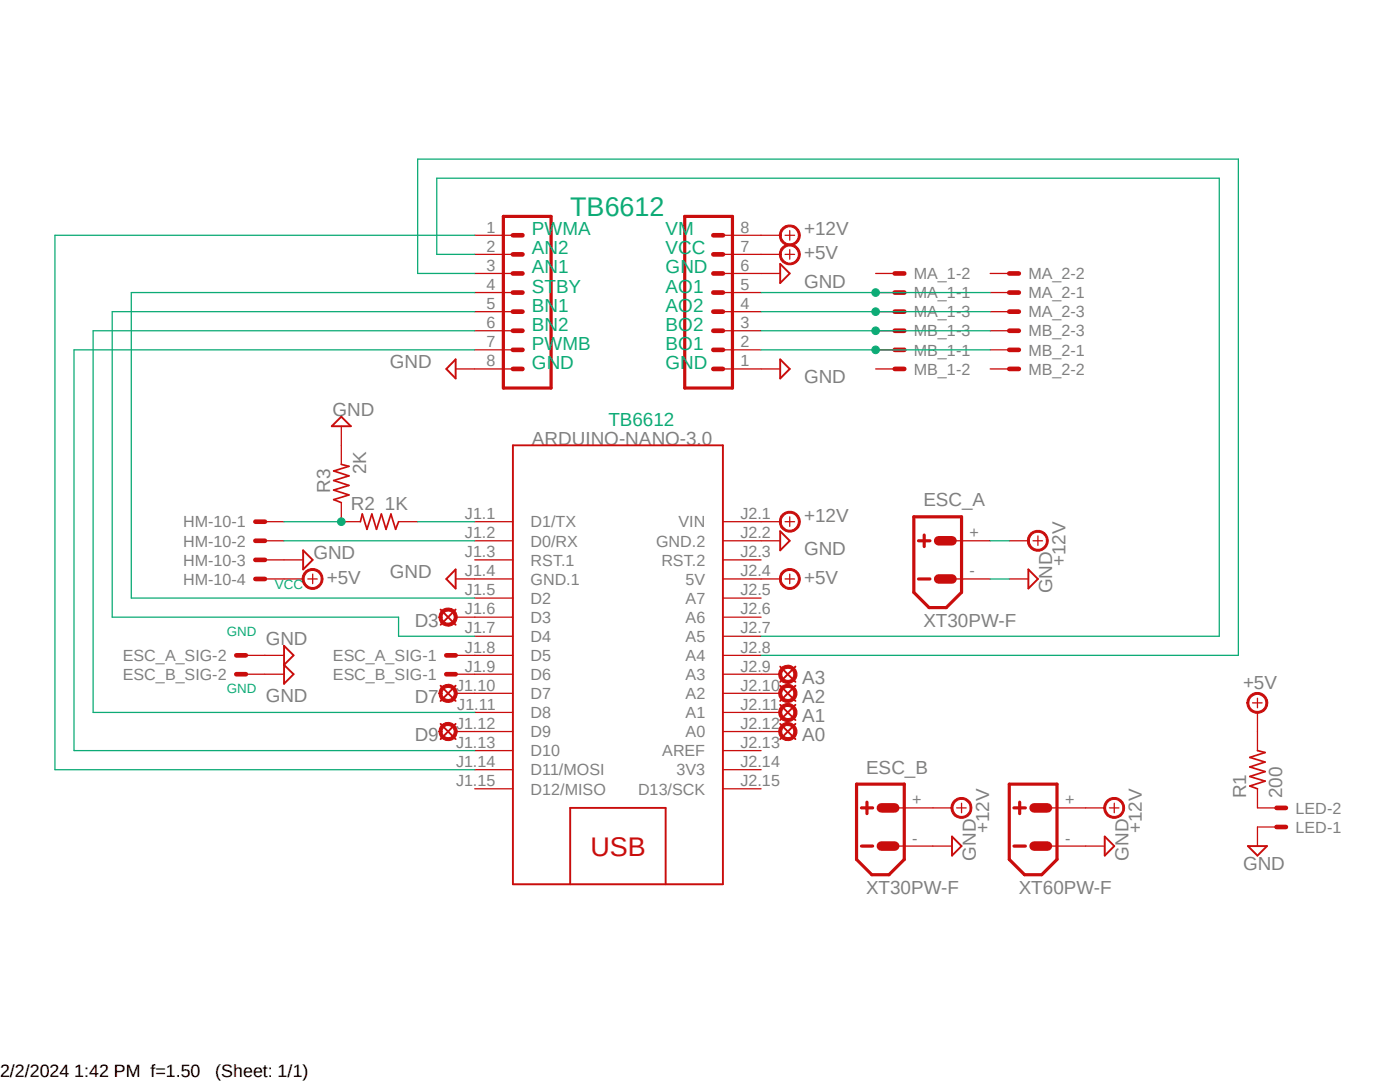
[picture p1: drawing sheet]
<svg xmlns="http://www.w3.org/2000/svg" width="279mm" height="216mm" viewBox="0 0 279 216" stroke-linecap="round" stroke-linejoin="round" font-family="sans-serif">
<path d="M10.8 31.6l257.8 147.7M268.6 31.6l-257.8 147.7" fill="none" stroke="#fff" stroke-width=".2"/>
<path d="M100.5 43.2h9.5v34.2h-9.5zM136.7 43.2h9.5v34.2h-9.5z" fill="none" stroke="#c90d0c" stroke-width=".64"/>
<g fill="none" stroke="#c90d0c" stroke-width=".93">
<path d="M102.4 58.4h1.9M102.4 54.6h1.9M102.4 50.8h1.9M102.4 46.9h1.9M142.4 58.4h1.9M142.4 54.6h1.9M142.4 50.8h1.9M142.4 46.9h1.9M102.4 66h1.9M102.4 69.8h1.9M102.4 73.6h1.9M102.4 62.2h1.9"/>
<path d="M142.4 66h1.9M142.4 69.8h1.9M142.4 73.6h1.9M142.4 62.2h1.9"/>
</g>
<g fill="none" stroke="#c90d0c" stroke-width=".25">
<path d="M94.7 58.4h7.7M94.7 54.6h7.7M94.7 50.8h7.7M94.7 46.9h7.7M144.3 58.4h7.6M144.3 54.6h7.6M144.3 50.8h7.6M144.3 46.9h7.6M94.7 73.6h7.7M94.7 69.8h7.7M94.7 66h7.7M94.7 62.2h7.7"/>
<path d="M144.3 73.6h7.6M144.3 69.8h7.6M144.3 66h7.6M144.3 62.2h7.6M68.1 88.9v3.8M68.1 100.3v3.8h3.8M79.5 104.1h3.9M94.7 104.1h7.7M94.7 107.9h7.7M94.7 111.7h7.7M94.7 115.5h7.7M94.7 119.3h7.7"/>
<path d="M144.3 104.1h7.6M144.3 107.9h7.6M144.3 111.7h7.6M144.3 115.5h7.6M144.3 119.3h7.6M94.7 123.1h7.7M94.7 127h7.7M94.7 130.8h7.7M94.7 134.5h7.7M94.7 138.3h7.7M144.3 123.1h7.6M144.3 127h7.6"/>
<path d="M144.3 130.8h7.6M144.3 134.5h7.6M144.3 138.3h7.6M94.7 142.2h7.7M94.7 146h7.7M94.7 149.8h7.7M94.7 153.6h7.7M94.7 157.4h7.7M144.3 142.2h7.6M144.3 146h7.6M144.3 149.8h7.6M144.3 153.6h7.6"/>
<path d="M144.3 157.4h7.6M251 146v3.8M251 157.4v3.8"/>
</g>
<path d="M102.4 88.9h41.9v87.5h-41.9zM155.7 133l3 3.1M158.7 133l-3 3.1M113.8 176.4v-15.2h19v15.2" fill="none" stroke="#c90d0c" stroke-width=".38"/>
<path d="M68.1 92.7l1.5 .3-3 1 3 1-3 .9 3 1-3 .9 3 1-3 .9 1.5 .6M71.9 104.1l.4-1.5 .9 3 1-3 .9 3 1-3 .9 3 1-3 1 3 .5-1.5M251 149.8l1.5 .4-3.1 .9 3.1 1-3.1 .9 3.1 1-3.1 .9 3.1 1-3.1 .9 1.6 .6" fill="none" stroke="#c90d0c" stroke-width=".34"/>
<path d="M156.2 133a1.83 1.83 0 0 1 2.7 .8 1.83 1.83 0 0 1-1.3 2.5 1.83 1.83 0 0 1-2.2-1.8h.6a1.21 1.21 0 0 1 1.7-1.1 1.21 1.21 0 0 1 .4 2 1.21 1.21 0 0 1-2-.4l-.1-.5h-.6l.1-.6z" fill-rule="evenodd" fill="#c90d0c"/>
<path d="M156.2 133a1.83 1.83 0 0 1 2.7 .8 1.83 1.83 0 0 1-1.3 2.5 1.83 1.83 0 0 1-2.2-1.8h.6a1.21 1.21 0 0 1 1.7-1.1 1.21 1.21 0 0 1 .4 2 1.21 1.21 0 0 1-2-.4l-.1-.5h-.6l.1-.6z" fill="none" stroke="#c90d0c" stroke-width=".2"/>
<path d="M151.9 134.5h3.8" fill="none" stroke="#c90d0c" stroke-width=".25"/>
<path d="M155.7 140.6l3 3.1M158.7 140.6l-3 3.1" fill="none" stroke="#c90d0c" stroke-width=".38"/>
<path d="M156.2 140.6a1.83 1.83 0 0 1 2.7 .8 1.83 1.83 0 0 1-1.3 2.5 1.83 1.83 0 0 1-2.2-1.7h.6a1.21 1.21 0 0 1 1.7-1.2 1.21 1.21 0 0 1 .4 2 1.21 1.21 0 0 1-2-.4l-.1-.4h-.6l.1-.6z" fill-rule="evenodd" fill="#c90d0c"/>
<path d="M156.2 140.6a1.83 1.83 0 0 1 2.7 .8 1.83 1.83 0 0 1-1.3 2.5 1.83 1.83 0 0 1-2.2-1.7h.6a1.21 1.21 0 0 1 1.7-1.2 1.21 1.21 0 0 1 .4 2 1.21 1.21 0 0 1-2-.4l-.1-.4h-.6l.1-.6z" fill="none" stroke="#c90d0c" stroke-width=".2"/>
<path d="M151.9 142.2h3.8" fill="none" stroke="#c90d0c" stroke-width=".25"/>
<path d="M155.7 144.4l3 3.1M158.7 144.4l-3 3.1" fill="none" stroke="#c90d0c" stroke-width=".38"/>
<path d="M156.2 144.4a1.83 1.83 0 0 1 2.7 .8 1.83 1.83 0 0 1-1.3 2.6 1.83 1.83 0 0 1-2.2-1.8h.6a1.21 1.21 0 0 1 1.7-1.2 1.21 1.21 0 0 1 .4 2 1.21 1.21 0 0 1-2-.4l-.1-.4h-.6l.1-.6z" fill-rule="evenodd" fill="#c90d0c"/>
<path d="M156.2 144.4a1.83 1.83 0 0 1 2.7 .8 1.83 1.83 0 0 1-1.3 2.6 1.83 1.83 0 0 1-2.2-1.8h.6a1.21 1.21 0 0 1 1.7-1.2 1.21 1.21 0 0 1 .4 2 1.21 1.21 0 0 1-2-.4l-.1-.4h-.6l.1-.6z" fill="none" stroke="#c90d0c" stroke-width=".2"/>
<path d="M151.9 146h3.8" fill="none" stroke="#c90d0c" stroke-width=".25"/>
<path d="M87.9 121.6l3 3.1M90.9 121.6l-3 3.1" fill="none" stroke="#c90d0c" stroke-width=".38"/>
<path d="M88 122a1.83 1.83 0 0 1 2.9 .1 1.83 1.83 0 0 1-.9 2.8 1.83 1.83 0 0 1-2.4-1.8h.6a1.22 1.22 0 0 1 1.8-1 1.22 1.22 0 0 1 .2 2 1.22 1.22 0 0 1-1.9-.6l-.1-.4h-.6z" fill-rule="evenodd" fill="#c90d0c"/>
<path d="M88 122a1.83 1.83 0 0 1 2.9 .1 1.83 1.83 0 0 1-.9 2.8 1.83 1.83 0 0 1-2.4-1.8h.6a1.22 1.22 0 0 1 1.8-1 1.22 1.22 0 0 1 .2 2 1.22 1.22 0 0 1-1.9-.6l-.1-.4h-.6z" fill="none" stroke="#c90d0c" stroke-width=".2"/>
<path d="M90.9 123.1h3.8" fill="none" stroke="#c90d0c" stroke-width=".25"/>
<path d="M87.9 136.8l3 3.1M90.9 136.8l-3 3.1" fill="none" stroke="#c90d0c" stroke-width=".38"/>
<path d="M88 137.2a1.83 1.83 0 0 1 2.9 .1 1.83 1.83 0 0 1-.9 2.8 1.83 1.83 0 0 1-2.4-1.8h.6a1.22 1.22 0 0 1 1.8-.9 1.22 1.22 0 0 1 .2 2 1.22 1.22 0 0 1-1.9-.6l-.1-.5h-.6z" fill-rule="evenodd" fill="#c90d0c"/>
<path d="M88 137.2a1.83 1.83 0 0 1 2.9 .1 1.83 1.83 0 0 1-.9 2.8 1.83 1.83 0 0 1-2.4-1.8h.6a1.22 1.22 0 0 1 1.8-.9 1.22 1.22 0 0 1 .2 2 1.22 1.22 0 0 1-1.9-.6l-.1-.5h-.6z" fill="none" stroke="#c90d0c" stroke-width=".2"/>
<path d="M90.9 138.3h3.8" fill="none" stroke="#c90d0c" stroke-width=".25"/>
<path d="M155.7 136.8l3 3.1M158.7 136.8l-3 3.1" fill="none" stroke="#c90d0c" stroke-width=".38"/>
<path d="M156.2 136.8a1.83 1.83 0 0 1 2.7 .8 1.83 1.83 0 0 1-1.3 2.5 1.83 1.83 0 0 1-2.2-1.8h.6a1.21 1.21 0 0 1 1.7-1.1 1.21 1.21 0 0 1 .4 2 1.21 1.21 0 0 1-2-.4l-.1-.5h-.6l.1-.5z" fill-rule="evenodd" fill="#c90d0c"/>
<path d="M156.2 136.8a1.83 1.83 0 0 1 2.7 .8 1.83 1.83 0 0 1-1.3 2.5 1.83 1.83 0 0 1-2.2-1.8h.6a1.21 1.21 0 0 1 1.7-1.1 1.21 1.21 0 0 1 .4 2 1.21 1.21 0 0 1-2-.4l-.1-.5h-.6l.1-.5z" fill="none" stroke="#c90d0c" stroke-width=".2"/>
<path d="M151.9 138.3h3.8" fill="none" stroke="#c90d0c" stroke-width=".25"/>
<path d="M87.9 144.4l3 3.1M90.9 144.4l-3 3.1" fill="none" stroke="#c90d0c" stroke-width=".38"/>
<path d="M88 144.9a1.83 1.83 0 0 1 2.9 0 1.83 1.83 0 0 1-.9 2.8 1.83 1.83 0 0 1-2.4-1.7h.6a1.22 1.22 0 0 1 1.8-1 1.22 1.22 0 0 1 .2 2 1.22 1.22 0 0 1-1.9-.6l-.1-.4h-.6z" fill-rule="evenodd" fill="#c90d0c"/>
<path d="M88 144.9a1.83 1.83 0 0 1 2.9 0 1.83 1.83 0 0 1-.9 2.8 1.83 1.83 0 0 1-2.4-1.7h.6a1.22 1.22 0 0 1 1.8-1 1.22 1.22 0 0 1 .2 2 1.22 1.22 0 0 1-1.9-.6l-.1-.4h-.6z" fill="none" stroke="#c90d0c" stroke-width=".2"/>
<g fill="none" stroke="#c90d0c" stroke-width=".25">
<path d="M174.8 58.4h3.8M174.8 54.6h3.8M197.6 58.4h3.8M197.6 54.6h3.8M174.8 62.2h3.8M174.8 69.8h3.8M174.8 73.6h3.8M174.8 66h3.8M197.6 62.2h3.8M197.6 69.8h3.8M197.6 73.6h3.8M197.6 66h3.8"/>
<path d="M52.9 107.9h3.8M52.9 115.5h3.8M52.9 104.1h3.8M52.9 111.7h3.8M190 107.9h7.6M190 115.5h7.6M49.1 130.8h3.8M49.1 134.5h3.8M90.9 130.8h3.8M90.9 134.5h3.8M90.9 146h3.8M178.6 161.2h7.6"/>
<path d="M178.6 168.8h7.6M190.9 161.2h1.9M191.9 160.3v1.9M209 161.2h7.7M209 168.8h7.7"/>
</g>
<path d="M182.4 103.1h9.5v15.1l-3.1 3h-3.4l-3-3zM183.3 107.9h2.3M183.3 115.5h2.3M184.4 106.8v2.3M170.9 156.5h9.6v15l-3.1 3h-3.4l-3.1-3zM201.4 156.5h9.5v15l-3 3h-3.4l-3.1-3zM171.9 161.2h2.3M171.9 168.8h2.3M173 160.1v2.2M202.4 161.2h2.2M202.4 168.8h2.2M203.5 160.1v2.2" fill="none" stroke="#c90d0c" stroke-width=".64"/>
<path d="M187.3 107.9h2.7M187.3 115.5h2.7M175.9 161.2h2.7M175.9 168.8h2.7M206.4 161.2h2.6M206.4 168.8h2.6" fill="none" stroke="#c90d0c" stroke-width="1.9"/>
<g fill="none" stroke="#c90d0c" stroke-width=".93">
<path d="M178.6 58.4h1.9M178.6 54.6h1.9M201.4 58.4h1.9M201.4 54.6h1.9M178.6 62.2h1.9M178.6 69.8h1.9M178.6 73.6h1.9M178.6 66h1.9M201.4 62.2h1.9M201.4 69.8h1.9M201.4 73.6h1.9M201.4 66h1.9"/>
<path d="M51 104.1h1.9M51 107.9h1.9M51 111.7h1.9M51 115.5h1.9M47.2 130.8h1.9M47.2 134.5h1.9M89.1 130.8h1.8M89.1 134.5h1.8"/>
</g>
<path d="M190.5 159.6a2.09 2.09 0 0 1 3.2 .7 2.09 2.09 0 0 1-1.3 3 2.09 2.09 0 0 1-2.6-2.1h.4a1.72 1.72 0 0 1 2.4-1.6 1.72 1.72 0 0 1 .4 2.9 1.72 1.72 0 0 1-2.8-.8v-.5h-.4l.1-.6z" fill-rule="evenodd" fill="#c90d0c"/>
<path d="M190.5 159.6a2.09 2.09 0 0 1 3.2 .7 2.09 2.09 0 0 1-1.3 3 2.09 2.09 0 0 1-2.6-2.1h.4a1.72 1.72 0 0 1 2.4-1.6 1.72 1.72 0 0 1 .4 2.9 1.72 1.72 0 0 1-2.8-.8v-.5h-.4l.1-.6z" fill="none" stroke="#c90d0c" stroke-width=".2"/>
<path d="M206.2 107.9h1.9M207.1 106.9v1.9M186.2 161.2h3.8" fill="none" stroke="#c90d0c" stroke-width=".25"/>
<path d="M205.7 106.3a2.1 2.1 0 0 1 3.3 .6 2.1 2.1 0 0 1-1.4 3 2.1 2.1 0 0 1-2.6-2h.4a1.72 1.72 0 0 1 2.4-1.7 1.72 1.72 0 0 1 .5 2.9 1.72 1.72 0 0 1-2.8-.7l-.1-.5h-.4l.1-.6z" fill-rule="evenodd" fill="#c90d0c"/>
<path d="M205.7 106.3a2.1 2.1 0 0 1 3.3 .6 2.1 2.1 0 0 1-1.4 3 2.1 2.1 0 0 1-2.6-2h.4a1.72 1.72 0 0 1 2.4-1.7 1.72 1.72 0 0 1 .5 2.9 1.72 1.72 0 0 1-2.8-.7l-.1-.5h-.4l.1-.6z" fill="none" stroke="#c90d0c" stroke-width=".2"/>
<path d="M201.4 107.9h3.8M221.4 161.2h1.9M222.4 160.3v1.9" fill="none" stroke="#c90d0c" stroke-width=".25"/>
<path d="M221 159.6a2.09 2.09 0 0 1 3.2 .7 2.09 2.09 0 0 1-1.4 3 2.09 2.09 0 0 1-2.5-2.1h.3a1.72 1.72 0 0 1 2.4-1.6 1.72 1.72 0 0 1 .5 2.9 1.72 1.72 0 0 1-2.8-.8l-.1-.5h-.3v-.6z" fill-rule="evenodd" fill="#c90d0c"/>
<path d="M221 159.6a2.09 2.09 0 0 1 3.2 .7 2.09 2.09 0 0 1-1.4 3 2.09 2.09 0 0 1-2.5-2.1h.3a1.72 1.72 0 0 1 2.4-1.6 1.72 1.72 0 0 1 .5 2.9 1.72 1.72 0 0 1-2.8-.8l-.1-.5h-.3v-.6z" fill="none" stroke="#c90d0c" stroke-width=".2"/>
<path d="M156.7 46.9h1.9M157.6 46v1.9M216.7 161.2h3.8" fill="none" stroke="#c90d0c" stroke-width=".25"/>
<path d="M156.3 45.4a2.09 2.09 0 0 1 3.2 .6 2.09 2.09 0 0 1-1.4 3 2.09 2.09 0 0 1-2.6-2.1h.4a1.71 1.71 0 0 1 2.3-1.5 1.71 1.71 0 0 1 .7 2.7 1.71 1.71 0 0 1-2.7-.2l-.3-1h-.4l.3-1.1z" fill-rule="evenodd" fill="#c90d0c"/>
<path d="M156.3 45.4a2.09 2.09 0 0 1 3.2 .6 2.09 2.09 0 0 1-1.4 3 2.09 2.09 0 0 1-2.6-2.1h.4a1.71 1.71 0 0 1 2.3-1.5 1.71 1.71 0 0 1 .7 2.7 1.71 1.71 0 0 1-2.7-.2l-.3-1h-.4l.3-1.1z" fill="none" stroke="#c90d0c" stroke-width=".2"/>
<path d="M151.9 46.9h3.8M156.7 104.1h1.9M157.6 103.1v1.9" fill="none" stroke="#c90d0c" stroke-width=".25"/>
<path d="M156.3 102.5a2.1 2.1 0 0 1 3.2 .6 2.1 2.1 0 0 1-1.4 3 2.1 2.1 0 0 1-2.6-2h.4a1.72 1.72 0 0 1 2.5-1.5 1.72 1.72 0 0 1 .3 2.9 1.72 1.72 0 0 1-2.7-.9l-.1-.5h-.4l.1-.6 .2-.5z" fill-rule="evenodd" fill="#c90d0c"/>
<path d="M156.3 102.5a2.1 2.1 0 0 1 3.2 .6 2.1 2.1 0 0 1-1.4 3 2.1 2.1 0 0 1-2.6-2h.4a1.72 1.72 0 0 1 2.5-1.5 1.72 1.72 0 0 1 .3 2.9 1.72 1.72 0 0 1-2.7-.9l-.1-.5h-.4l.1-.6 .2-.5z" fill="none" stroke="#c90d0c" stroke-width=".2"/>
<path d="M151.9 104.1h3.8M156.7 115.5h1.9M157.6 114.6v1.9" fill="none" stroke="#c90d0c" stroke-width=".25"/>
<path d="M156.3 113.9a2.1 2.1 0 0 1 3.2 .6 2.1 2.1 0 0 1-1.4 3 2.1 2.1 0 0 1-2.6-2h.4a1.72 1.72 0 0 1 2.5-1.4 1.72 1.72 0 0 1 .3 2.9 1.72 1.72 0 0 1-2.7-1l-.1-.5h-.4l.1-.6 .2-.5z" fill-rule="evenodd" fill="#c90d0c"/>
<path d="M156.3 113.9a2.1 2.1 0 0 1 3.2 .6 2.1 2.1 0 0 1-1.4 3 2.1 2.1 0 0 1-2.6-2h.4a1.72 1.72 0 0 1 2.5-1.4 1.72 1.72 0 0 1 .3 2.9 1.72 1.72 0 0 1-2.7-1l-.1-.5h-.4l.1-.6 .2-.5z" fill="none" stroke="#c90d0c" stroke-width=".2"/>
<path d="M151.9 115.5h3.8M251 139.3v1.9M250 140.3h1.9" fill="none" stroke="#c90d0c" stroke-width=".25"/>
<path d="M249.6 138.7a2.09 2.09 0 0 1 3.2 .6 2.09 2.09 0 0 1-1.4 3 2.09 2.09 0 0 1-2.6-2h.4a1.7 1.7 0 0 1 2.4-1.6 1.7 1.7 0 0 1 .5 2.8 1.7 1.7 0 0 1-2.8-.7l-.1-.5h-.4l.1-.6z" fill-rule="evenodd" fill="#c90d0c"/>
<path d="M249.6 138.7a2.09 2.09 0 0 1 3.2 .6 2.09 2.09 0 0 1-1.4 3 2.09 2.09 0 0 1-2.6-2h.4a1.7 1.7 0 0 1 2.4-1.6 1.7 1.7 0 0 1 .5 2.8 1.7 1.7 0 0 1-2.8-.7l-.1-.5h-.4l.1-.6z" fill="none" stroke="#c90d0c" stroke-width=".2"/>
<path d="M61.4 115.5h1.9M62.4 114.6v1.9M251 142.2v3.8" fill="none" stroke="#c90d0c" stroke-width=".25"/>
<path d="M61 113.9a2.1 2.1 0 0 1 3.2 .6 2.1 2.1 0 0 1-1.3 3 2.1 2.1 0 0 1-2.6-2h.4a1.72 1.72 0 0 1 2.3-1.6 1.72 1.72 0 0 1 .6 2.8 1.72 1.72 0 0 1-2.9-.7v-.5h-.4l.1-.6z" fill-rule="evenodd" fill="#c90d0c"/>
<path d="M61 113.9a2.1 2.1 0 0 1 3.2 .6 2.1 2.1 0 0 1-1.3 3 2.1 2.1 0 0 1-2.6-2h.4a1.72 1.72 0 0 1 2.3-1.6 1.72 1.72 0 0 1 .6 2.8 1.72 1.72 0 0 1-2.9-.7v-.5h-.4l.1-.6z" fill="none" stroke="#c90d0c" stroke-width=".2"/>
<path d="M156.7 50.8h1.9M157.6 49.8v1.9M56.7 115.5h3.8" fill="none" stroke="#c90d0c" stroke-width=".25"/>
<path d="M156.3 49.2a2.09 2.09 0 0 1 3.2 .6 2.09 2.09 0 0 1-1.4 3 2.09 2.09 0 0 1-2.6-2h.4a1.71 1.71 0 0 1 2.3-1.6 1.71 1.71 0 0 1 .7 2.7 1.71 1.71 0 0 1-2.7-.2l-.3-.9h-.4l.3-1.1z" fill-rule="evenodd" fill="#c90d0c"/>
<path d="M156.3 49.2a2.09 2.09 0 0 1 3.2 .6 2.09 2.09 0 0 1-1.4 3 2.09 2.09 0 0 1-2.6-2h.4a1.71 1.71 0 0 1 2.3-1.6 1.71 1.71 0 0 1 .7 2.7 1.71 1.71 0 0 1-2.7-.2l-.3-.9h-.4l.3-1.1z" fill="none" stroke="#c90d0c" stroke-width=".2"/>
<g fill="none" stroke="#c90d0c" stroke-width=".25">
<path d="M151.9 50.8h3.8M151.9 54.6h3.8M90.9 73.6h3.8M151.9 73.6h3.8M68.1 85v3.9M56.7 111.7h3.8M90.9 115.5h3.8M151.9 107.9h3.8M201.4 115.5h3.8M52.9 134.5h3.8M52.9 130.8h3.8M186.2 168.8h3.8"/>
<path d="M216.7 168.8h3.8M251 161.2h3.8M254.8 165h-3.8v3.8"/>
</g>
<path d="M155.7 52.7l1.9 1.9-1.9 1.9zM90.9 71.7v3.8l-1.8-1.9zM155.7 71.7l1.9 1.9-1.9 1.9zM68.1 83.1l1.9 1.9h-3.8zM60.5 109.8l1.9 1.9-1.9 1.9zM90.9 113.6v3.8l-1.8-1.9zM155.7 106l1.9 1.9-1.9 1.9zM205.2 113.6l1.9 1.9-1.9 1.9zM56.7 128.9l1.9 1.9-1.9 1.9 1.9 1.8-1.9 1.9zM190 166.9l1.9 1.9-1.9 1.9zM220.5 166.9l1.9 1.9-1.9 1.9zM249 168.8h3.9l-1.9 1.9z" fill="none" stroke="#c90d0c" stroke-width=".38"/>
<path d="M254.8 161.2h1.8M254.8 165h1.8" fill="none" stroke="#c90d0c" stroke-width=".93"/>
<path d="M151.9 58.4h45.7M197.6 115.5h3.8" fill="none" stroke="#0dab76" stroke-width=".25"/>
<circle cx="174.8" cy="58.4" r=".76" fill="#0dab76"/>
<circle cx="174.8" cy="58.4" r=".76" fill="none" stroke="#0dab76" stroke-width=".2"/>
<path d="M151.9 62.2h45.7" fill="none" stroke="#0dab76" stroke-width=".25"/>
<circle cx="174.8" cy="62.2" r=".76" fill="#0dab76"/>
<circle cx="174.8" cy="62.2" r=".76" fill="none" stroke="#0dab76" stroke-width=".2"/>
<path d="M151.9 69.8h45.7" fill="none" stroke="#0dab76" stroke-width=".25"/>
<circle cx="174.8" cy="69.8" r=".76" fill="#0dab76"/>
<circle cx="174.8" cy="69.8" r=".76" fill="none" stroke="#0dab76" stroke-width=".2"/>
<path d="M151.9 66h45.7" fill="none" stroke="#0dab76" stroke-width=".25"/>
<circle cx="174.8" cy="66" r=".76" fill="#0dab76"/>
<circle cx="174.8" cy="66" r=".76" fill="none" stroke="#0dab76" stroke-width=".2"/>
<path d="M94.7 54.6h-11.3v-22.9h163.7v99.1h-95.2M56.7 104.1h11.4M197.6 107.9h3.8" fill="none" stroke="#0dab76" stroke-width=".25"/>
<circle cx="68.1" cy="104.1" r=".76" fill="#0dab76"/>
<circle cx="68.1" cy="104.1" r=".76" fill="none" stroke="#0dab76" stroke-width=".2"/>
<path d="M94.7 50.8h-7.5v-15.2h156.1v91.4h-91.4M94.7 58.4h-68.5v60.9h68.5M94.7 46.9h-83.7v106.7h83.7M94.7 62.2h-72.3v60.9h57.1v3.9h15.2M94.7 66h-76.1v76.2h76.1M94.7 69.8h-79.9v80h79.9M56.7 107.9h38M83.4 104.1h11.3" fill="none" stroke="#0dab76" stroke-width=".25"/>
<text font-size="5.4" fill="#0dab76" x="113.8" y="43.2">TB6612</text>
<text font-size="5.4" fill="#c90d0c" x="117.8" y="170.7">USB</text>
<g font-size="3.8" fill="#0dab76">
<text x="106.2" y="47">PWMA</text>
<text x="132.8" y="47">VM</text>
<text x="106.2" y="50.8">AN2</text>
<text x="132.8" y="50.8">VCC</text>
<text x="106.2" y="54.6">AN1</text>
<text x="106.2" y="58.4">STBY</text>
<text x="132.8" y="54.6">GND</text>
<text x="132.8" y="58.4">AO1</text>
<text x="106.2" y="62.2">BN1</text>
<text x="106.2" y="66">BN2</text>
<text x="132.8" y="62.2">AO2</text>
<text x="132.8" y="66">BO2</text>
<text x="106.2" y="69.8">PWMB</text>
<text x="132.8" y="69.8">BO1</text>
<text x="106.2" y="73.6">GND</text>
<text x="132.8" y="73.6">GND</text>
<text x="121.4" y="85">TB6612</text>
</g>
<g font-size="3.8" fill="#808080">
<text x="160.5" y="47">+12V</text>
<text x="160.5" y="51.7">+5V</text>
<text x="160.5" y="57.4">GND</text>
<text x="77.8" y="73.4">GND</text>
<text x="160.5" y="76.5">GND</text>
<text x="66.4" y="83">GND</text>
<text x="106.2" y="88.9">ARDUINO-NANO-3.0</text>
<text x="73.1" y="94.6" transform="rotate(-90 73.1 94.6)">2K</text>
<text x="65.9" y="98.4" transform="rotate(-90 65.9 98.4)">R3</text>
<text x="70" y="101.9">R2</text>
<text x="76.8" y="101.8">1K</text>
<text x="184.3" y="101">ESC_A</text>
<text x="160.5" y="104.1">+12V</text>
<text x="62.6" y="111.5">GND</text>
<text x="160.5" y="110.7">GND</text>
<text x="212.6" y="113" transform="rotate(-90 212.6 113)">+12V</text>
<text x="65.2" y="116.5">+5V</text>
<text x="77.8" y="115.3">GND</text>
<text x="160.5" y="116.5">+5V</text>
<text x="210" y="118.4" transform="rotate(-90 210 118.4)">GND</text>
<text x="82.8" y="125.1">D3</text>
<text x="184.3" y="125.1">XT30PW-F</text>
<text x="53" y="128.7">GND</text>
<text x="160.1" y="136.4">A3</text>
<text x="248.1" y="137.4">+5V</text>
<text x="53" y="140.1">GND</text>
<text x="82.8" y="140.3">D7</text>
<text x="160.1" y="140.3">A2</text>
<text x="82.8" y="147.9">D9</text>
<text x="160.1" y="144.1">A1</text>
<text x="160.1" y="147.9">A0</text>
<text x="172.8" y="154.3">ESC_B</text>
<text x="248.7" y="159.3" transform="rotate(-90 248.7 159.3)">R1</text>
<text x="255.9" y="159.3" transform="rotate(-90 255.9 159.3)">200</text>
<text x="197.4" y="166.3" transform="rotate(-90 197.4 166.3)">+12V</text>
<text x="227.9" y="166.3" transform="rotate(-90 227.9 166.3)">+12V</text>
<text x="194.7" y="171.7" transform="rotate(-90 194.7 171.7)">GND</text>
<text x="225.2" y="171.7" transform="rotate(-90 225.2 171.7)">GND</text>
<text x="248.1" y="173.6">GND</text>
<text x="172.8" y="178.4">XT30PW-F</text>
<text x="203.3" y="178.4">XT60PW-F</text>
</g>
<g font-size="3.6">
<text x="0" y="214.9">2/2/2024 1:42 PM f=1.50</text>
<text x="43" y="214.9">(Sheet: 1/1)</text>
</g>
<g font-size="3.2" fill="#808080">
<text x="97.1" y="46.4">1</text>
<text x="147.8" y="46.4">8</text>
<text x="97.1" y="50.2">2</text>
<text x="147.8" y="50.2">7</text>
<text x="97.1" y="54.1">3</text>
<text x="97.1" y="57.9">4</text>
<text x="147.8" y="57.9">5</text>
<text x="147.8" y="54.1">6</text>
<text x="182.4" y="59.5">MA_1-1</text>
<text x="182.4" y="55.7">MA_1-2</text>
<text x="205.2" y="59.5">MA_2-1</text>
<text x="205.2" y="55.7">MA_2-2</text>
<text x="97.1" y="61.7">5</text>
<text x="97.1" y="65.5">6</text>
<text x="147.8" y="65.5">3</text>
<text x="147.8" y="61.7">4</text>
<text x="182.4" y="63.3">MA_1-3</text>
<text x="205.2" y="63.3">MA_2-3</text>
<text x="97.1" y="69.3">7</text>
<text x="147.8" y="69.3">2</text>
<text x="182.4" y="71">MB_1-1</text>
<text x="182.4" y="67.1">MB_1-3</text>
<text x="205.2" y="71">MB_2-1</text>
<text x="205.2" y="67.1">MB_2-3</text>
<text x="97.1" y="73.1">8</text>
<text x="147.8" y="73.1">1</text>
<text x="182.4" y="74.8">MB_1-2</text>
<text x="205.2" y="74.8">MB_2-2</text>
<text x="36.5" y="105.2">HM-10-1</text>
<text x="92.8" y="103.5">J1.1</text>
<text x="92.8" y="107.4">J1.2</text>
<text x="105.9" y="105.2">D1/TX</text>
<text x="135.4" y="105.2">VIN</text>
<text x="147.8" y="103.5">J2.1</text>
<text x="147.8" y="107.4">J2.2</text>
<text x="193.5" y="107.4">+</text>
<text x="36.5" y="109">HM-10-2</text>
<text x="36.5" y="112.9">HM-10-3</text>
<text x="92.8" y="111.2">J1.3</text>
<text x="105.9" y="109">D0/RX</text>
<text x="105.9" y="112.9">RST.1</text>
<text x="130.9" y="109">GND.2</text>
<text x="132" y="112.9">RST.2</text>
<text x="147.8" y="111.2">J2.3</text>
<text x="36.5" y="116.7">HM-10-4</text>
<text x="92.8" y="115">J1.4</text>
<text x="92.8" y="118.8">J1.5</text>
<text x="105.9" y="116.7">GND.1</text>
<text x="136.8" y="116.7">5V</text>
<text x="147.8" y="115">J2.4</text>
<text x="147.8" y="118.8">J2.5</text>
<text x="193.5" y="115">-</text>
<text x="92.8" y="122.6">J1.6</text>
<text x="105.9" y="120.5">D2</text>
<text x="105.9" y="124.3">D3</text>
<text x="136.8" y="120.5">A7</text>
<text x="136.8" y="124.3">A6</text>
<text x="147.8" y="122.6">J2.6</text>
<text x="24.5" y="131.9">ESC_A_SIG-2</text>
<text x="66.4" y="131.9">ESC_A_SIG-1</text>
<text x="92.8" y="126.4">J1.7</text>
<text x="92.8" y="130.2">J1.8</text>
<text x="105.9" y="128.1">D4</text>
<text x="105.9" y="131.9">D5</text>
<text x="136.8" y="128.1">A5</text>
<text x="136.8" y="131.9">A4</text>
<text x="147.8" y="126.4">J2.7</text>
<text x="147.8" y="130.2">J2.8</text>
<text x="24.5" y="135.7">ESC_B_SIG-2</text>
<text x="66.4" y="135.7">ESC_B_SIG-1</text>
<text x="91" y="137.8">J1.10</text>
<text x="92.8" y="134">J1.9</text>
<text x="105.9" y="135.7">D6</text>
<text x="136.8" y="135.7">A3</text>
<text x="147.8" y="134">J2.9</text>
<text x="147.8" y="137.8">J2.10</text>
<text x="91.3" y="141.6">J1.11</text>
<text x="105.9" y="139.5">D7</text>
<text x="105.9" y="143.3">D8</text>
<text x="136.8" y="139.5">A2</text>
<text x="136.8" y="143.3">A1</text>
<text x="147.8" y="141.6">J2.11</text>
<text x="91" y="145.5">J1.12</text>
<text x="91" y="149.3">J1.13</text>
<text x="105.9" y="147.1">D9</text>
<text x="136.8" y="147.1">A0</text>
<text x="147.8" y="145.5">J2.12</text>
<text x="147.8" y="149.3">J2.13</text>
<text x="91" y="153.1">J1.14</text>
<text x="105.9" y="150.9">D10</text>
<text x="105.9" y="154.7">D11/MOSI</text>
<text x="132.2" y="150.9">AREF</text>
<text x="135" y="154.7">3V3</text>
<text x="147.8" y="153.1">J2.14</text>
<text x="91" y="156.9">J1.15</text>
<text x="105.9" y="158.5">D12/MISO</text>
<text x="127.3" y="158.5">D13/SCK</text>
<text x="147.8" y="156.9">J2.15</text>
<text x="182.1" y="160.7">+</text>
<text x="212.6" y="160.7">+</text>
<text x="258.6" y="162.3">LED-2</text>
<text x="258.6" y="166.2">LED-1</text>
<text x="182.1" y="168.3">-</text>
<text x="212.6" y="168.3">-</text>
</g>
<g font-size="2.7" fill="#0dab76">
<text x="54.9" y="117.4">VCC</text>
<text x="45.3" y="127">GND</text>
<text x="45.3" y="138.3">GND</text>
</g>
</svg>
